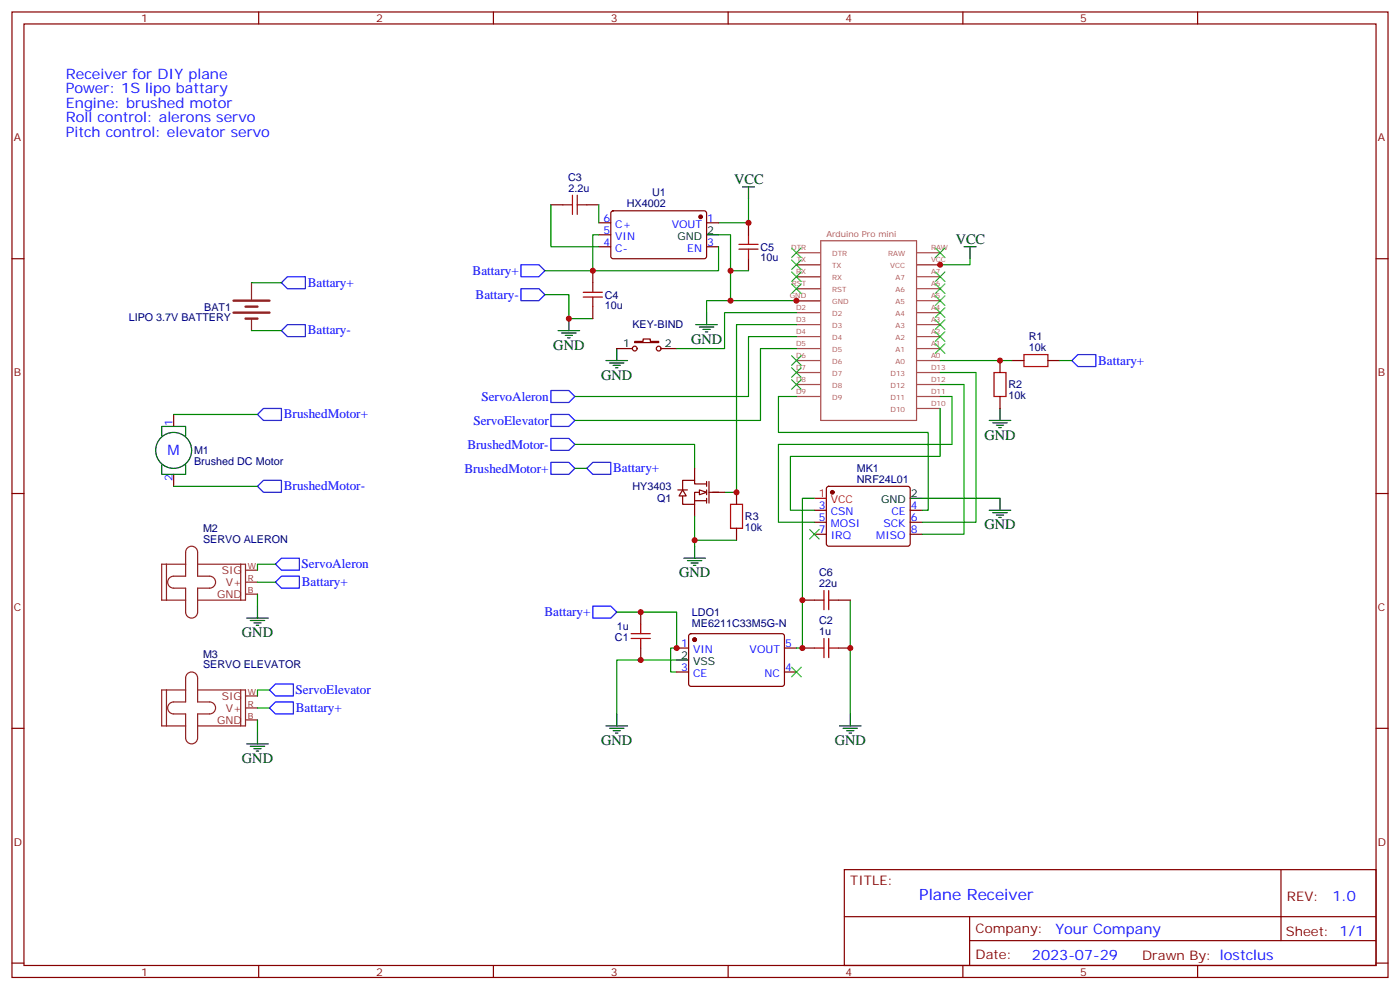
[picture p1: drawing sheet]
<svg xmlns="http://www.w3.org/2000/svg" width="412mm" height="292mm" viewBox="0 0 412 292" stroke-linecap="round" stroke-linejoin="round" font-family="sans-serif">
<g fill="none" stroke="#870000" stroke-width=".35">
<path d="M3.5 3.5h405.4v284.4h-405.4zM7.1 7.1h398.2v277.2h-398.2zM76.2 3.5v3.6M145.3 3.5v3.6M214.5 3.5v3.6M283.6 3.5v3.6M352.8 3.5v3.6M3.5 76.2h3.6M405.3 76.2h3.6M294.6 106.2v3.5M294.6 116.8v3.5M298.1 106.2h3.5"/>
<path d="M308.7 106.2h3.5M204.6 137.9v3.6M3.5 145.3h3.6M199.7 144.3h2.8M204.6 147.5h3.5M208.1 145h-3.5v3.5h-3.5v-2.4M208.1 142.5h-3.5v-1h-3.5v2.8M208.1 141.8v1.4M208.1 144.3v1.4M208.1 146.8v1.4M208.8 145h4.6M208.8 141.8v6.4"/>
<path d="M239.9 157.3h3.5M239.9 150.3h3.5M239.9 153.8h3.5M243.7 143.4l.4-.2h23.3l.5 .2 .2 .5-.1 16.5-.6 .5-23.6-.1-.4-.6v-16.3zM268.1 157.3h3.5M268.1 150.3h3.5M268.1 153.8h3.5M405.3 145.3h3.6M3.5 214.5h3.6M405.3 214.5h3.6M248.7 256.1h156.6v28.2h-156.6zM377.3 256.1v20.9"/>
<path d="M248.7 270h156.5M285.6 277h119.6M285.6 270v14.1M3.5 283.6h3.6M76.2 284.3v3.6M145.3 284.3v3.6M214.5 284.3v3.6M283.6 284.3v3.6M352.8 284.3v3.6M405.3 283.6h3.6"/>
</g>
<g fill="none" stroke="#a64a4a" stroke-width=".35">
<path d="M234.6 74.4h6.9M234.6 78h6.9M241.8 70.9h28.2v52.9h-28.2zM270 74.4h6.9M270 78h6.9M234.6 99.1h6.9M234.6 95.6h6.9M234.6 92.1h6.9M234.6 88.5h6.9M234.6 85h6.9M234.6 81.5h6.9M270 99.1h6.9"/>
<path d="M270 95.6h6.9M270 92.1h6.9M270 88.5h6.9M270 85h6.9M270 81.5h6.9M234.6 106.2h6.9M234.6 102.7h6.9M234.6 109.7h6.9M234.6 113.2h6.9M234.6 116.8h6.9M270 106.2h6.9M270 102.7h6.9"/>
<path d="M270 109.7h6.9M270 113.2h6.9M270 116.8h6.9M270 120.3h6.9"/>
</g>
<circle cx="245.2" cy="145" r=".53" fill="#870000" stroke="#870000" stroke-width=".35"/>
<path d="M239.9 146.8h3.5" fill="none" stroke="#f00" stroke-width=".35"/>
<g fill="none" stroke="#000" stroke-width=".35">
<path d="M218.7 55h3.5M220.5 55v3.6M284 72.7h3.5M285.8 72.7v3.5M164.4 97.4h6.3M165.5 98.1h4.2M166.5 98.8h2.1M167.2 99.5h.7M167.6 93.8v3.6M205 95.6h6.3M206 96.3h4.3M207.1 97h2.1"/>
<path d="M207.8 97.7h.7M208.1 92.1v3.5M291.4 123.8h6.3M292.5 124.5h4.2M293.5 125.2h2.1M294.2 125.9h.7M294.6 120.3v3.5M268.1 146.8h3.5M291.4 150.3h6.3M292.5 151h4.2M293.5 151.7h2.1M294.2 152.4h.7"/>
<path d="M294.6 146.8v3.5M201.4 164.4h6.4M202.5 165.1h4.2M203.6 165.8h2.1M204.3 166.5h.7M204.6 160.9v3.5"/>
</g>
<g fill="none" stroke="#008700" stroke-width=".35">
<path d="M220.5 58.6v7h-8.8M285.8 76.2v1.8h-8.9M160.5 86.8h7.1v7h7M234.6 99.1h-14.1v17.7h-51.2M234.6 95.6h-17.6v49.4h-3.6M234.6 88.5h-26.5v3.6M234.6 116.8h-5.3v10.6h44.1v22.9h-1.8M234.6 102.7h-10.6v21.1h-54.7M276.9 109.7h10.6v44.1h-15.9M276.9 116.8h3.6v14.1h-51.2v22.9h10.6M276.9 113.2h7.1v44.1h-12.4M276.9 106.2h21.2"/>
<path d="M312.2 106.2h3.5M169.3 130.9h35.3v7M276.9 120.3v14.1h-44.1v15.9h7.1M271.6 146.8h23"/>
</g>
<path d="M153.5 78h5.2l1.8 1.7-1.8 1.8h-5.2zM153.5 85h5.2l1.8 1.8-1.8 1.7h-5.2zM162.3 115h5.3l1.7 1.8-1.7 1.7h-5.3zM315.7 106.2l1.8-1.8h5.3v3.6h-5.3zM162.3 122.1h5.3l1.7 1.7-1.7 1.8h-5.3zM162.3 129.1h5.3l1.7 1.8-1.7 1.7h-5.3z" fill="none" stroke="#00f" stroke-width=".35"/>
<g fill="none" stroke="#3c3" stroke-width=".35">
<path d="M233.2 73l2.8 2.8M233.2 76.6l2.8 2.8M236 73l-2.8 2.8M236 76.6l-2.8 2.8M275.5 73l2.8 2.8M278.3 73l-2.8 2.8M233.2 80.1l2.8 2.8M233.2 83.6l2.8 2.8M236 80.1l-2.8 2.8M236 83.6l-2.8 2.8M275.5 97.7l2.8 2.8M275.5 94.2l2.8 2.8"/>
<path d="M275.5 90.7l2.8 2.8M275.5 87.1l2.8 2.9M275.5 83.6l2.8 2.8M275.5 80.1l2.8 2.8M278.3 97.7l-2.8 2.8M278.3 94.2l-2.8 2.8M278.3 90.7l-2.8 2.8M278.3 87.1l-2.8 2.9M278.3 83.6l-2.8 2.8M278.3 80.1l-2.8 2.8M233.2 104.8l2.8 2.8M233.2 111.8l2.8 2.9"/>
<path d="M233.2 108.3l2.8 2.8M236 104.8l-2.8 2.8M236 111.8l-2.8 2.9M236 108.3l-2.8 2.8M275.5 101.2l2.8 2.9M278.3 101.2l-2.8 2.9M238.5 155.9l2.8 2.9M241.3 155.9l-2.8 2.9"/>
</g>
<path d="M292.8 109.7h3.5v7.1h-3.5zM301.6 104.4h7.1v3.6h-7.1z" fill="none" stroke="#a10000" stroke-width=".35"/>
<g fill="#fff" stroke="#870000" stroke-width=".35">
<path d="M201.1 144.3l1 1.8h-2.1z"/>
<path d="M206 144.3l2.1 .7-2.1 .7z"/>
</g>
<g fill="none" stroke="#870000" stroke-width=".35">
<path d="M162.3 60.3h3.5M172.9 60.3h3.5M174.6 79.7v3.6M176.4 65.6h3.5M176.4 72.7h3.5M176.4 69.1h3.5M180.2 62.3l.4-.2h27.1l.4 .7v13l-.7 .4-27.1-.1-.4-.6v-12.7zM208.1 65.6h3.6M208.1 72.7h3.6M220.5 65.6v3.5M220.5 76.2v3.5M174.6 90.3v3.5"/>
<path d="M181.7 102.7h4.6M187 100.5h2.4v-.7h2.2v.7h2.4v.4h-7zM194.7 102.7h4.6M51.2 122.1v3.5M51.2 139.7v3.5M204.6 148.5v3.5M217 145v3.5M217 155.6v3.5M236.4 176.7h3.5M246.9 176.7h3.6M188.7 180.3v3.5M188.7 190.9v3.5"/>
<path d="M199.3 190.9h3.5M199.3 197.9h3.5M203.1 186.8l.5-.2 27 .1 .5 .6-.1 14.4-.6 .4h-27.1l-.5-.7v-14.1zM231.1 190.9h3.5M231.1 197.9h3.5M236.4 190.9h3.5M246.9 190.9h3.6"/>
<circle cx="187" cy="102.7" r=".71"/>
<circle cx="194" cy="102.7" r=".71"/>
</g>
<g fill="none" stroke="#008700" stroke-width=".35">
<path d="M160.5 79.7h14.1M162.3 60.3v12.4h14.1M176.4 69.1h-1.8v10.6h37.1v-7M176.4 60.3v5.3M211.7 69.1h3.5v19.4M215.2 79.7h5.3M74.1 97.4h8.8M74.1 83.3h8.8M234.6 92.1h-21.2v10.6h-14.1M51.2 122.1h24.6M169.3 137.9h3.6M51.2 143.2h24.6"/>
<path d="M204.6 152v8.9M204.6 159.1h12.4M239.9 146.8h-3.5v44.1h-1.8M75.8 175v3.5M75.8 171.4h5.3M81.1 166.2h-5.3v1.7M250.5 176.7v33.6M181.7 180.3h17.6v10.6h-1.7v7h1.7M199.3 194.4h-17.6v15.9M75.8 212v3.5M75.8 208.5h3.6M79.4 203.2h-3.6v1.8"/>
</g>
<g fill="none" stroke="#a10000" stroke-width=".35">
<path d="M168.6 57.5v5.6M170 57.5v5.6M165.8 60.3h2.8M170 60.3h2.9M217.7 73.4h5.6M217.7 72h5.6M220.5 69.1v2.9M220.5 73.4v2.8M171.8 87.5h5.6M171.8 86.1h5.6M174.6 83.3v2.8M174.6 87.5v2.8"/>
<path d="M215.2 148.5h3.5v7.1h-3.5zM239.9 176.7h2.8M242.7 173.9v5.7M244.1 173.9v5.7M244.1 176.7h2.8M185.9 186.6h5.7M185.9 188h5.7M188.7 183.8v2.8M188.7 188v2.9M239.9 190.9h2.8M242.7 188v5.7M244.1 188v5.7"/>
<path d="M244.1 190.9h2.8"/>
</g>
<path d="M82.9 83.3l1.8-1.8h5.3v3.5h-5.3zM82.9 97.4l1.8-1.8h5.3v3.5h-5.3zM75.8 122.1l1.8-1.8h5.3v3.5h-5.3zM162.3 136.2h5.3l1.7 1.7-1.7 1.8h-5.3zM172.9 137.9l1.7-1.7h5.3v3.5h-5.3zM75.8 143.2l1.8-1.7h5.3v3.5h-5.3zM81.1 171.4l1.8-1.7h5.3v3.5h-5.3zM82.9 164.4h5.3v3.5h-5.3l-1.8-1.7zM174.6 178.5h5.3l1.8 1.8-1.8 1.7h-5.3zM79.4 208.5l1.7-1.8h5.3v3.6h-5.3zM79.4 203.2l1.7-1.8h5.3v3.6h-5.3z" fill="none" stroke="#00f" stroke-width=".35"/>
<g fill="none" stroke="#000" stroke-width=".35">
<path d="M208.1 69.1h3.6M178.5 106.2h6.4M179.6 106.9h4.2M180.6 107.6h2.1M181.3 108.3h.7M181.7 102.7v3.5M47.6 128.4v-2.8h7.1v2.8M47.6 136.9v2.8h7.1v-2.8M75.8 178.5v3.5M72.7 182h6.3M73.7 182.7h4.3M74.8 183.4h2.1"/>
<path d="M75.5 184.2h.7M199.3 194.4h3.5M72.7 219.1h6.3M73.7 219.8h4.3M75.8 215.5v3.6M178.5 213.8h6.4M179.6 214.5h4.2M180.6 215.2h2.1M181.3 215.9h.7M181.7 210.3v3.5M247.3 213.8h6.3M248.4 214.5h4.2"/>
<path d="M249.4 215.2h2.1M250.1 215.9h.7M250.5 210.3v3.5M74.8 220.5h2.1M75.5 221.2h.7"/>
<circle cx="51.2" cy="132.6" r="5.3"/>
</g>
<g fill="#870000" stroke="#870000" stroke-width=".35">
<circle cx="206.4" cy="63.9" r=".53"/>
<circle cx="204.6" cy="188.4" r=".53"/>
</g>
<path d="M233.2 196.5l2.8 2.8M236 196.5l-2.8 2.8" fill="none" stroke="#3c3" stroke-width=".35"/>
<path d="M68.8 88.5h10.6M68.8 92.1h10.6M72.3 90.3h3.5M72.3 93.8h3.5" fill="none" stroke="#8c2424" stroke-width=".71"/>
<g fill="none" stroke="#8c2424" stroke-width=".35">
<path d="M74.1 83.3v4.9M74.1 93.8v3.6M49 166.2v10.5M54.7 166.2h-7.1v10.5h7.1M55.2 161.4a1.76 1.76 0 0 1 1.9-.4 1.76 1.76 0 0 1 1.1 1.6v7.1h3.5a1.76 1.76 0 0 1 1.8 1.8 1.76 1.76 0 0 1-1.8 1.7h-3.5v7.1a1.76 1.76 0 0 1-1.8 1.7 1.76 1.76 0 0 1-1.7-1.7v-7.1h-3.5a1.76 1.76 0 0 1-1.8-1.7 1.76 1.76 0 0 1 1.8-1.8h3.5v-7.1zM58.2 166.2h14.1v10.5h-14.1M70.9 166.2v10.5M72.3 167.9h3.5M72.3 171.4h3.5M72.3 175h3.5M55.2 198.4a1.76 1.76 0 0 1 1.9-.4 1.76 1.76 0 0 1 1.1 1.7v7h3.5a1.76 1.76 0 0 1 1.8 1.8 1.76 1.76 0 0 1-1.8 1.8h-3.5v7a1.76 1.76 0 0 1-1.8 1.8 1.76 1.76 0 0 1-1.7-1.8v-7h-3.5a1.76 1.76 0 0 1-1.8-1.8 1.76 1.76 0 0 1 1.8-1.8h3.5v-7zM49 203.2v10.6"/>
<path d="M54.7 203.2h-7.1v10.6h7.1M58.2 203.2h14.1v10.6h-14.1M70.9 203.2v10.6M72.3 205h3.5M72.3 208.5h3.5M72.3 212h3.5"/>
</g>
<g fill="#c00">
<circle cx="294.6" cy="106.2" r=".88"/>
<circle cx="276.9" cy="78" r=".88"/>
<circle cx="204.6" cy="159.1" r=".88"/>
<circle cx="217" cy="145" r=".88"/>
<circle cx="234.6" cy="88.5" r=".88"/>
<circle cx="215.2" cy="88.5" r=".88"/>
<circle cx="174.6" cy="79.7" r=".88"/>
<circle cx="167.6" cy="93.8" r=".88"/>
<circle cx="215.2" cy="79.7" r=".88"/>
<circle cx="220.5" cy="65.6" r=".88"/>
<circle cx="236.4" cy="190.9" r=".88"/>
<circle cx="188.7" cy="180.3" r=".88"/>
<circle cx="188.7" cy="194.4" r=".88"/>
<circle cx="199.3" cy="190.9" r=".88"/>
<circle cx="250.5" cy="190.9" r=".88"/>
<circle cx="236.4" cy="176.7" r=".88"/>
</g>
<text font-size="4.6" fill="#00f" x="270.8" y="265.1">Plane Receiver</text>
<g font-size="4.2" fill="#00f">
<text x="19.4" y="23.3">Receiver for DIY plane</text>
<text x="19.4" y="27.5">Power: 1S lipo battary</text>
<text x="19.4" y="31.8">Engine: brushed motor</text>
<text x="19.4" y="36">Roll control: alerons servo</text>
<text x="19.4" y="40.2">Pitch control: elevator servo</text>
<text x="49.4" y="134.1">M</text>
<text x="392.5" y="265.4">1.0</text>
<text x="310.9" y="274.9">Your Company</text>
<text x="304" y="282.7">2023-07-29</text>
</g>
<g font-size="4.2">
<text x="216.3" y="54.3">VCC</text>
<text x="281.5" y="72">VCC</text>
<text x="203.6" y="101.2">GND</text>
<text x="163" y="103">GND</text>
<text x="177.1" y="111.8">GND</text>
<text x="290" y="129.5">GND</text>
<text x="290" y="155.9">GND</text>
<text x="200" y="170">GND</text>
<text x="71.3" y="187.7">GND</text>
<text x="177.1" y="219.4">GND</text>
<text x="245.9" y="219.4">GND</text>
<text x="71.3" y="224.7">GND</text>
</g>
<g font-size="3.9" fill="#00f">
<text x="139.2" y="81">Battary+</text>
<text x="90.6" y="84.4">Battary+</text>
<text x="140.1" y="88">Battary-</text>
<text x="90.7" y="98.5">Battary-</text>
<text x="323.5" y="107.4">Battary+</text>
<text x="141.8" y="118">ServoAleron</text>
<text x="83.6" y="123.2">BrushedMotor+</text>
<text x="139.5" y="125.1">ServoElevator</text>
<text x="137.7" y="132.1">BrushedMotor-</text>
<text x="136.8" y="139.2">BrushedMotor+</text>
<text x="180.6" y="139.1">Battary+</text>
<text x="83.6" y="144.4">BrushedMotor-</text>
<text x="88.8" y="167.3">ServoAleron</text>
<text x="88.9" y="172.6">Battary+</text>
<text x="160.4" y="181.5">Battary+</text>
<text x="87.1" y="204.3">ServoElevator</text>
<text x="87.1" y="209.6">Battary+</text>
</g>
<g font-size="3.9" fill="#800">
<text x="250.5" y="260.7">TITLE:</text>
<text x="379.1" y="265.4">REV:</text>
<text x="287.4" y="274.9">Company:</text>
<text x="378.7" y="275.5">Sheet: 1/1</text>
<text x="287.4" y="282.6">Date:</text>
<text x="336.4" y="282.7">Drawn By: lostclus</text>
</g>
<g font-size="3.2" fill="#800">
<text x="41.6" y="6.5">1</text>
<text x="110.8" y="6.5">2</text>
<text x="179.9" y="6.5">3</text>
<text x="249.1" y="6.5">4</text>
<text x="318.2" y="6.5">5</text>
<text x="4.1" y="41.6">A</text>
<text x="405.9" y="41.6">A</text>
<text x="4.1" y="110.8">B</text>
<text x="405.9" y="110.8">B</text>
<text x="4.1" y="179.9">C</text>
<text x="405.9" y="179.9">C</text>
<text x="4.1" y="249.1">D</text>
<text x="405.9" y="249.1">D</text>
<text x="41.6" y="287.3">1</text>
<text x="110.8" y="287.3">2</text>
<text x="179.9" y="287.3">3</text>
<text x="249.1" y="287.3">4</text>
<text x="318.2" y="287.3">5</text>
</g>
<g font-size="3.2" fill="#000080">
<text x="167.4" y="53.2">C3</text>
<text x="167.5" y="56.4">2.2u</text>
<text x="192.1" y="57.8">U1</text>
<text x="184.7" y="61">HX4002</text>
<text x="224" y="77">10u</text>
<text x="224" y="73.8">C5</text>
<text x="178.2" y="87.9">C4</text>
<text x="37.9" y="94.7">LIPO 3.7V BATTERY</text>
<text x="60.1" y="91.4">BAT1</text>
<text x="178.2" y="91.1">10u</text>
<text x="186.3" y="96.7">KEY-BIND</text>
<text x="303.1" y="100.2">R1</text>
<text x="303.1" y="103.4">10k</text>
<text x="297" y="117.6">10k</text>
<text x="297" y="114.4">R2</text>
<text x="57.1" y="137">Brushed DC Motor</text>
<text x="57.1" y="133.8">M1</text>
<text x="252.4" y="142.2">NRF24L01</text>
<text x="252.4" y="139">MK1</text>
<text x="186.3" y="144.4">HY3403</text>
<text x="193.6" y="147.9">Q1</text>
<text x="219.4" y="153.2">R3</text>
<text x="59.8" y="159.8">SERVO ALERON</text>
<text x="59.8" y="156.6">M2</text>
<text x="219.4" y="156.4">10k</text>
<text x="241.3" y="172.9">22u</text>
<text x="241.3" y="169.7">C6</text>
<text x="181.7" y="185.5">1u</text>
<text x="203.8" y="184.6">ME6211C33M5G-N</text>
<text x="203.8" y="181.4">LDO1</text>
<text x="241.3" y="183.8">C2</text>
<text x="181.2" y="188.7">C1</text>
<text x="241.3" y="187">1u</text>
<text x="59.8" y="196.9">SERVO ELEVATOR</text>
<text x="59.8" y="193.7">M3</text>
</g>
<g font-size="3.2" fill="#00f">
<text x="177.7" y="65.3">6</text>
<text x="208.3" y="65.3">1</text>
<text x="177.7" y="68.8">5</text>
<text x="181.2" y="70.6">VIN</text>
<text x="181.2" y="67">C+</text>
<text x="197.9" y="67">VOUT</text>
<text x="177.7" y="72.3">4</text>
<text x="181.2" y="74.1">C-</text>
<text x="202.5" y="74.1">EN</text>
<text x="208.3" y="72.3">3</text>
<text x="50.8" y="125.6" transform="rotate(-90 50.8 125.6)">1</text>
<text x="50.8" y="141.7" transform="rotate(-90 50.8 141.7)">2</text>
<text x="241.2" y="149.9">3</text>
<text x="268.3" y="149.9">4</text>
<text x="241.2" y="153.5">5</text>
<text x="244.7" y="151.7">CSN</text>
<text x="244.7" y="155.2">MOSI</text>
<text x="260.2" y="155.2">SCK</text>
<text x="262.6" y="151.7">CE</text>
<text x="268.3" y="153.5">6</text>
<text x="241.2" y="157">7</text>
<text x="244.7" y="158.8">IRQ</text>
<text x="258.1" y="158.8">MISO</text>
<text x="268.3" y="157">8</text>
<text x="200.7" y="190.5">1</text>
<text x="231.2" y="190.5">5</text>
<text x="200.7" y="197.6">3</text>
<text x="204.2" y="192.3">VIN</text>
<text x="220.8" y="192.3">VOUT</text>
<text x="231.2" y="197.6">4</text>
<text x="204.2" y="199.3">CE</text>
<text x="225.2" y="199.3">NC</text>
</g>
<g font-size="3.2">
<text x="199.6" y="70.6">GND</text>
<text x="208.3" y="68.8">2</text>
<text x="183.5" y="102.3">1</text>
<text x="195.8" y="102.3">2</text>
<text x="259.5" y="148.2">GND</text>
<text x="268.3" y="146.4">2</text>
<text x="200.7" y="194">2</text>
<text x="204.2" y="195.8">VSS</text>
</g>
<g font-size="3.2" fill="#f00">
<text x="241.2" y="146.4">1</text>
<text x="244.7" y="148.2">VCC</text>
</g>
<g font-size="3.2" fill="#8d2323">
<text x="65.3" y="169">SIG</text>
<text x="66.5" y="172.5">V+</text>
<text x="64" y="176">GND</text>
<text x="65.3" y="206">SIG</text>
<text x="66.5" y="209.5">V+</text>
<text x="64" y="213.1">GND</text>
</g>
<text font-size="2.5" fill="#a54b4b" x="243.4" y="69.9">Arduino Pro mini</text>
<g font-size="2.5" fill="#8d2323">
<text x="73" y="167.6">W</text>
<text x="73" y="171.1">R</text>
<text x="73" y="174.6">B</text>
<text x="73" y="204.6">W</text>
<text x="73" y="208.1">R</text>
<text x="73" y="211.7">B</text>
</g>
<g font-size="2.1" fill="#a54b4b">
<text x="233.1" y="73.7">DTR</text>
<text x="234.7" y="77.3">TX</text>
<text x="245.1" y="75.5">DTR</text>
<text x="261.6" y="75.5">RAW</text>
<text x="274.3" y="73.7">RAW</text>
<text x="274.3" y="77.3">VCC</text>
<text x="234.6" y="80.8">RX</text>
<text x="245.1" y="82.5">RX</text>
<text x="245.1" y="79">TX</text>
<text x="262.2" y="79">VCC</text>
<text x="263.8" y="82.5">A7</text>
<text x="274.3" y="80.8">A7</text>
<text x="232.6" y="87.9">GND</text>
<text x="233.3" y="84.3">RST</text>
<text x="245.1" y="89.6">GND</text>
<text x="245.1" y="86.1">RST</text>
<text x="263.8" y="89.6">A5</text>
<text x="263.8" y="86.1">A6</text>
<text x="274.3" y="87.9">A5</text>
<text x="274.3" y="84.3">A6</text>
<text x="234.5" y="91.4">D2</text>
<text x="234.5" y="94.9">D3</text>
<text x="245.1" y="93.1">D2</text>
<text x="263.8" y="93.1">A4</text>
<text x="274.3" y="94.9">A3</text>
<text x="274.3" y="91.4">A4</text>
<text x="234.5" y="98.4">D4</text>
<text x="234.5" y="102">D5</text>
<text x="245.1" y="96.6">D3</text>
<text x="245.1" y="100.2">D4</text>
<text x="263.8" y="100.2">A2</text>
<text x="263.8" y="96.6">A3</text>
<text x="274.3" y="102">A1</text>
<text x="274.3" y="98.4">A2</text>
<text x="234.5" y="105.5">D6</text>
<text x="245.1" y="103.7">D5</text>
<text x="245.1" y="107.2">D6</text>
<text x="263.8" y="107.2">A0</text>
<text x="263.8" y="103.7">A1</text>
<text x="274.3" y="105.5">A0</text>
<text x="234.5" y="109">D7</text>
<text x="234.5" y="112.5">D8</text>
<text x="245.1" y="110.8">D7</text>
<text x="262.3" y="110.8">D13</text>
<text x="274.3" y="112.5">D12</text>
<text x="274.3" y="109">D13</text>
<text x="234.5" y="116.1">D9</text>
<text x="245.1" y="114.3">D8</text>
<text x="245.1" y="117.8">D9</text>
<text x="262.3" y="117.8">D11</text>
<text x="262.3" y="114.3">D12</text>
<text x="274.3" y="119.6">D10</text>
<text x="274.3" y="116.1">D11</text>
<text x="262.3" y="121.3">D10</text>
</g>
</svg>
